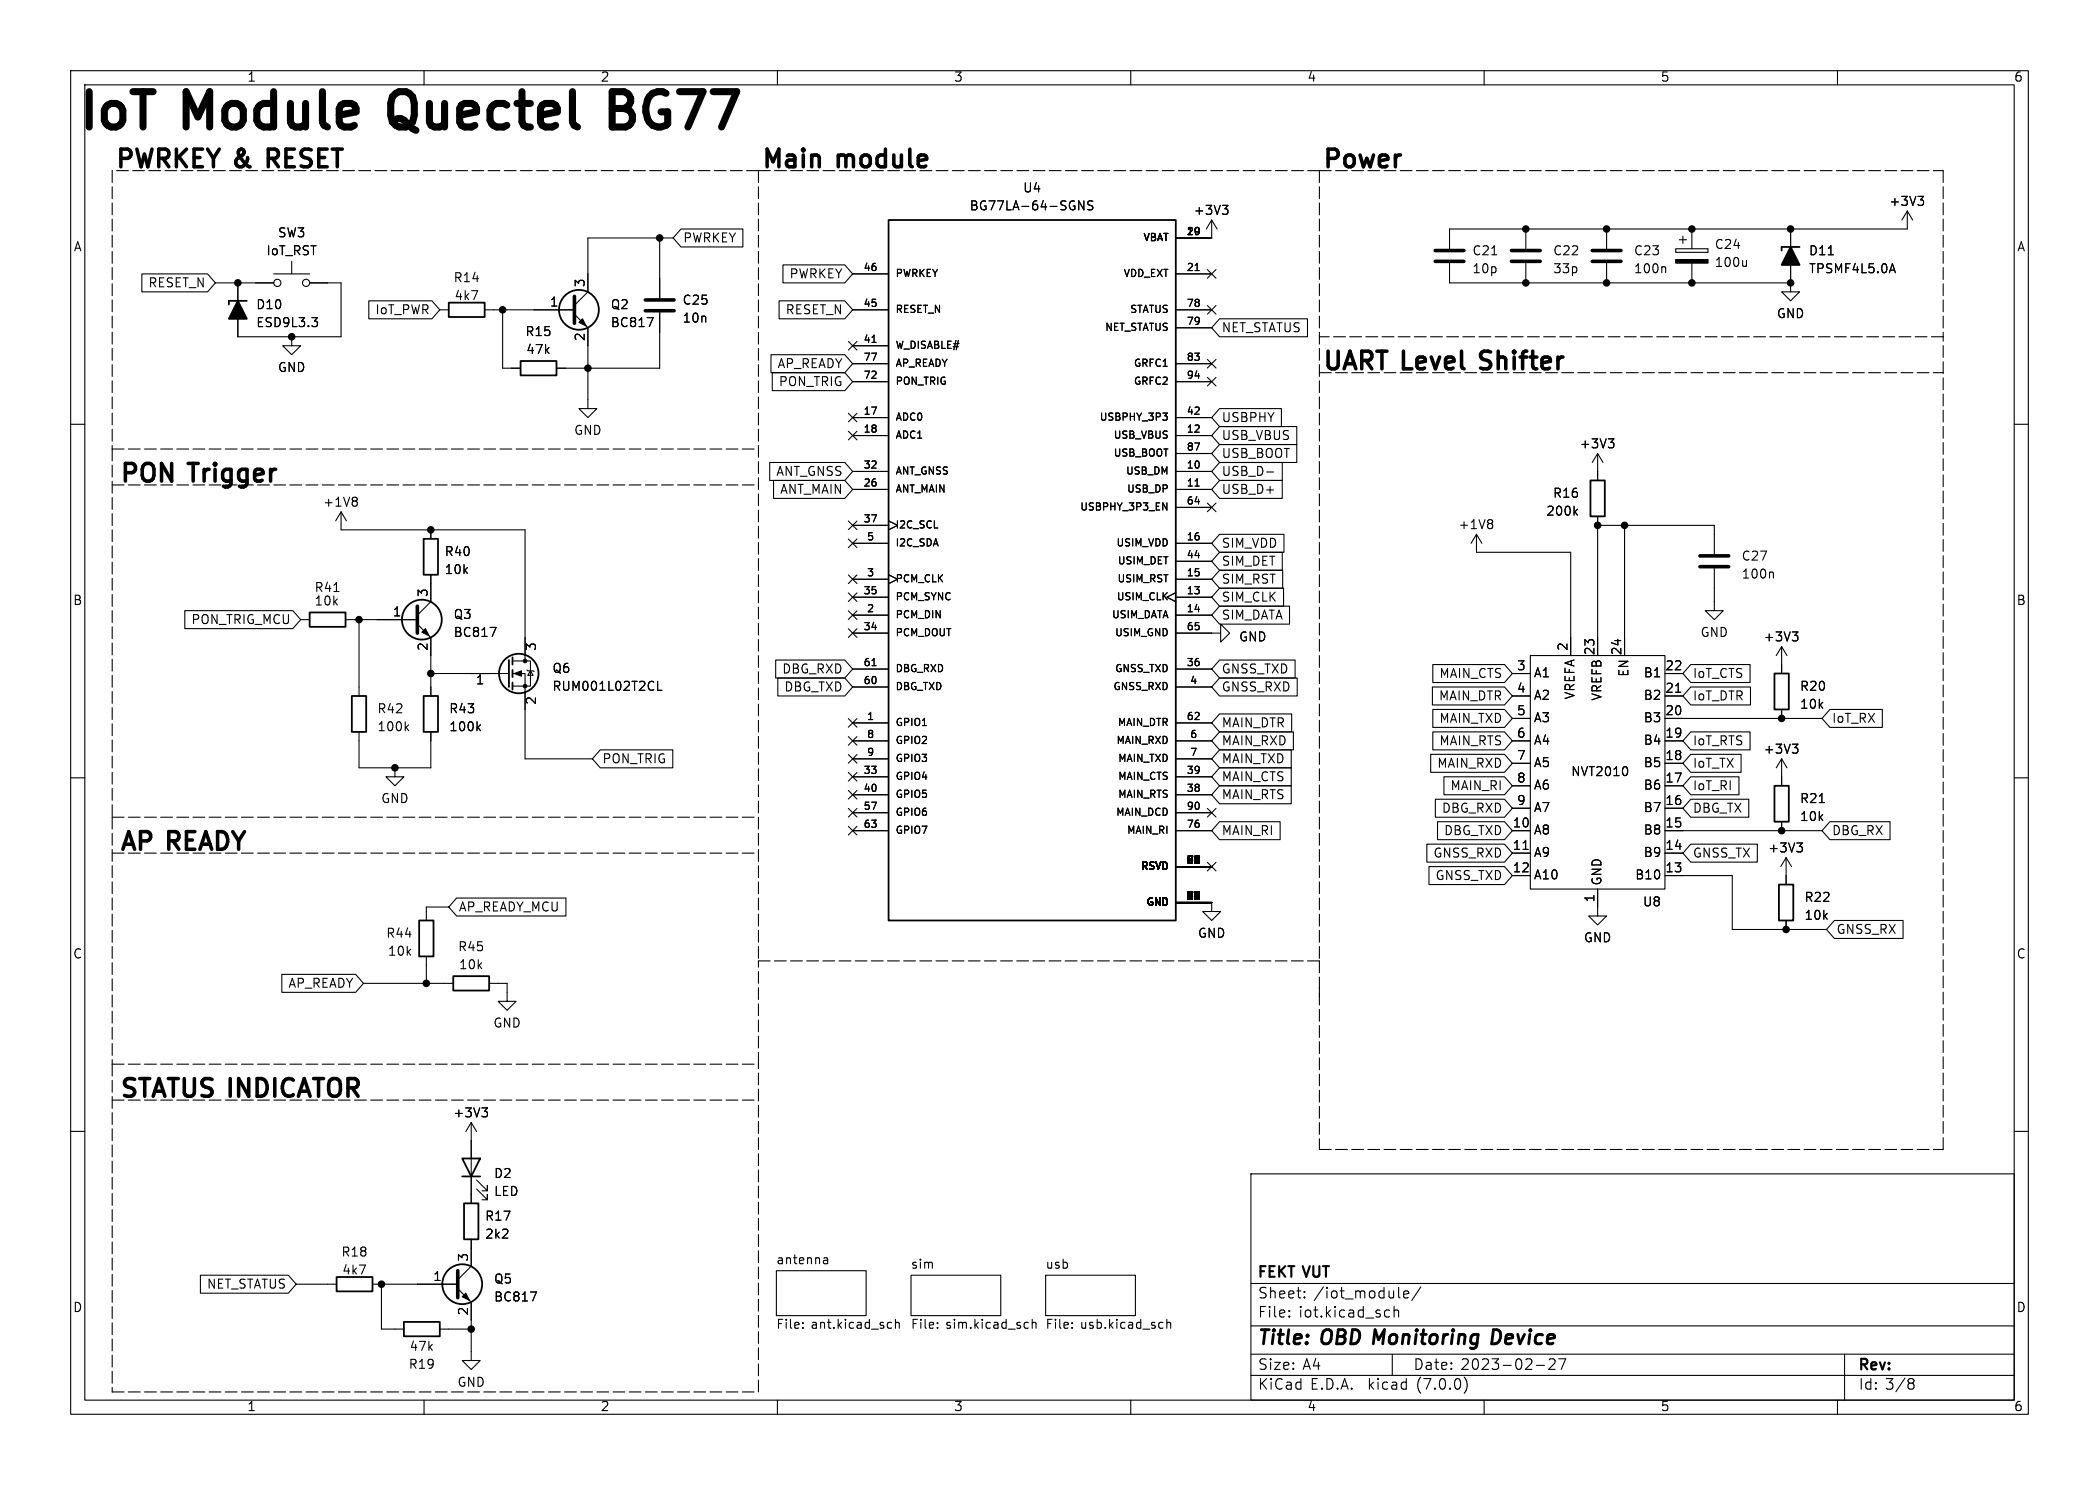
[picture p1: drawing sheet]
<svg xmlns="http://www.w3.org/2000/svg" width="297mm" height="210mm" viewBox="0 0 297 210" stroke-linecap="round" stroke-linejoin="round" font-family="sans-serif">
<g fill="none" stroke="#000" stroke-width=".15">
<path d="M10 10h277v190h-277zM12 12h273v186h-273zM60 10v2M110 10v2M160 10v2M210 10v2M260 10v2M20.1 38.7h9.3l1.1 1.3-1.1 1.3h-9.3zM38.7 38.7h5.1M41.3 37v1.7M93.3 33.7v8.5M95.2 33.7h-12v7.6l-1.9 1.9"/>
<path d="M96.4 32.4h8.7v2.5h-8.7l-1.2-1.2zM110.8 37.5h8.7l1.1 1.2-1.1 1.3h-8.7zM120.6 38.7h5.1M153.4 28.4v1.3l-.8-1.3v1.3M154.6 28.5l-.4-.1-.3 .2 .1 .4 .6 .2v.4l-.2 .1-.5-.1M166.4 38.7h5M169.1 38.3h.6M170.8 38.1l1.3 1.2M171.4 31.1v2.6h-5M171.4 31.1l-.7 1.3M171.4 31.1l.8 1.3M172.1 38.1l-1.3 1.2"/>
<path d="M173 29h.7l-.4 .5M173.5 29.5l.2 .3v.3l-.2 .2M205.1 37.2v2.8h48.3M215.9 32.4v2.8M215.9 37.2v2.8M227.3 32.4v2.8M227.3 37.2v2.8M235.5 37.7l.2 .2v.7M237.1 35.2h4.6v.5h-4.6zM237.6 33.9h1M238.1 33.4v1M239.4 32.4v2.8"/>
<path d="M239.4 37.2v2.8M247.1 36.8v.9M247.1 37.6l-.2 .1M253.4 32.4v7.6M267.8 37.3l.4 1.3M269.9 29.8l-.8 1.3M269.9 29.8v2.6h-64.8v2.8M269.9 29.8l.7 1.3M271.4 27.8h.8l-.5 .5M271.9 28.3l.3 .2v.3l-.3 .2M10 60h2M30.5 40h8.2"/>
<path d="M33.7 40v7.6h14.6v-7.6h-4.5M41.3 47.6v1.3h1.2l-1.2 1.3-1.3-1.3h1.3M44.1 44.9h.8l-.4 .5M44.8 45.5l.1 .1v.3l-.1 .2M52.2 42.5h8.9l1.1 1.3-1.1 1.3h-8.9zM62.2 43.8h1.3M68.6 43.8h12.7M71.1 43.8v8.3h2.6M81.3 44.5l1.9 1.9v11.4h1.3l-1.3 1.3-1.3-1.3h1.3M91.6 44.9h.8l-.5 1.3M93.3 44.2v7.9h-14.6M109.1 50.2h10.4l1.1 1.2-1.1 1.3h-10.4z"/>
<path d="M109.3 52.7h10.2l1.1 1.3-1.1 1.2h-10.2zM110.2 42.5h9.3l1.1 1.3-1.1 1.3h-9.3zM120 48.3l1.3 1.2M120 58.4l1.3 1.3M120.6 43.8h5.1M120.6 59.1h5.1M120.6 48.9h5.1M120.6 54h5.1M120.6 51.4h5.1M121.3 48.3l-1.3 1.2M121.3 58.4l-1.3 1.3M123.4 48.4h.6"/>
<path d="M164.5 58.4h.7l-.4 .4M165 58.8l.2 .2v.2l-.2 .2M166.4 43.8h5M166.4 59.1h5M166.4 54h5M166.4 51.4h5M166.4 46.4h5M170.8 43.2l1.3 1.2M170.8 50.8l1.3 1.2M170.8 53.4l1.3 1.2M172.1 43.2l-1.3 1.2M172.1 50.8l-1.3 1.2"/>
<path d="M172.1 53.4l-1.3 1.2M172.6 57.8h8.7v2.5h-8.7l-1.2-1.2zM172.6 45.1h12.4v2.5h-12.4l-1.2-1.2zM253.4 40v1.3h1.2l-1.2 1.2-1.3-1.2h1.3M285 60h2M48.3 72.4l-.8 1.3M48.3 72.4v2.5h26v18.6M48.3 72.4l.7 1.3M50.3 70.3l.3 .3-.3 .3 .3 .2v.2l-.3 .3M61 74.9v1.3M108.9 65.4h10.6l1.1 1.3-1.1 1.2h-10.6zM109.5 67.9h10l1.1 1.3-1.1 1.3h-10z"/>
<path d="M120 73.7l1.3 1.2M120 76.2l1.3 1.2M120 61l1.3 1.2M120.6 66.7h5.1M120.6 69.2h5.1M120.6 61.6h5.1M120.6 76.8h5.1M120.6 74.3h5.1M121.3 73.7l-1.3 1.2M121.3 76.2l-1.3 1.2M121.3 61l-1.3 1.2M125.7 73.7l1.3 .6-1.3 .6"/>
<path d="M164.5 71.1l.6 1v-1M166.4 66.7h5M166.4 69.2h5M166.4 61.6h5M166.4 76.8h5M166.4 79.4h5M166.4 71.8h5M166.4 64.1h5M169.1 68.7h.6M170.8 71.1l1.3 1.3M172.1 71.1l-1.3 1.3M172.6 75.6h9.1v2.5h-9.1l-1.2-1.3z"/>
<path d="M172.6 60.3h10.9v2.6h-10.9l-1.2-1.3zM172.6 62.9h10.9v2.5h-10.9l-1.2-1.3zM172.6 65.4h8.8v2.5h-8.8l-1.2-1.2zM172.6 67.9h8.8v2.6h-8.8l-1.2-1.3zM172.6 78.1h8.8v2.5h-8.8l-1.2-1.2zM179.2 66.7h1M208.9 75.6v2.5h13.3v14.6M208.9 75.6l-.7 1.2M208.9 75.6l.8 1.2M211 73.5l.2 .2-.2 .3 .2 .3v.2l-.2 .3M222.8 72.4l.4 .5M223.2 72l-.5 .5"/>
<path d="M226.1 64.1v3.8M226.1 73v19.7M226.1 74.3h16.5v4.1M226.1 64.1l-.8 1.3M226.1 64.1l.7 1.3M227.6 62.1h.8l-.5 .4M228.1 62.5l.3 .3v.3l-.3 .2M229.9 74.3v18.4M26.1 86.4h15.3l1.1 1.2-1.1 1.3h-15.3zM42.5 87.6h1.3M48.9 87.6h10.2M50.8 87.6v10.8"/>
<path d="M59.1 88.3l1.9 1.9v8.2M61 95.3h11M61 81.3v3.8l-1.9 1.9M69.3 88.7h.9l-.6 1.3M72.5 95.3h1.8v12h9.5M72.5 93.5h2.6v3.5h-2.6M74.5 94.7l.2 .2h.7l.2 .1M75.1 94.9l.3 .6h-.7zM93.1 96.4v1.2h.6M109.8 93.3h9.7l1.1 1.3-1.1 1.3h-9.7zM110.1 95.9h9.4l1.1 1.3-1.1 1.2h-9.4zM120 86.4l1.3 1.2"/>
<path d="M120 83.8l1.3 1.3M120 81.3l1.3 1.2M120 88.9l1.3 1.2M120.6 84.5h5.1M120.6 87h5.1M120.6 81.9h5.1M120.6 89.5h5.1M120.6 94.6h5.1M120.6 97.2h5.1M121.3 86.4l-1.3 1.2M121.3 83.8l-1.3 1.3M121.3 81.3l-1.3 1.2"/>
<path d="M121.3 88.9l-1.3 1.2M123.4 94.1h.6M125.7 81.3l1.3 .6-1.3 .7M166.4 89.5h6.3v-1.2l1.3 1.2-1.3 1.3v-1.3M166.4 83.8l-1.3 .7 1.3 .6M166.4 84.5h5M166.4 87h5M166.4 81.9h5M166.4 94.6h5M166.4 97.2h5M172.6 95.9h11v2.5h-11l-1.2-1.2zM172.6 93.3h10.7v2.6h-10.7l-1.2-1.3z"/>
<path d="M172.6 83.2h9v2.5h-9l-1.2-1.2zM172.6 85.7h9.9v2.6h-9.9l-1.2-1.3zM172.6 80.6h8.9v2.6h-8.9l-1.2-1.3zM202.7 97.2h10.2l1.1 1.2-1.1 1.3h-10.2zM202.7 94h10.2l1.1 1.3-1.1 1.2h-10.2zM214 98.4h2.5M214 95.3h2.5M216.5 92.7h19.1v33h-19.1zM235.6 98.4h2.5M235.6 95.3h2.5M237.1 97.9h.7M239.2 97.2h8.5v2.5h-8.5l-1.1-1.3z"/>
<path d="M239.2 94h8.4v2.5h-8.4l-1.1-1.2zM242.6 80.4v6h1.2l-1.2 1.2-1.3-1.2h1.3M250.7 80.9l.2 .2v.6M252.1 91.4v3.9M252.1 91.4l-.8 1.3M252.1 91.4l.8 1.3M253.6 89.4h.8l-.4 .5M254.2 89.9l.2 .2v.3l-.2 .2M10 110h2M50.8 103.5v5.1h10.2v-5.1M55.9 108.6v1.3h1.2l-1.2 1.2-1.3-1.2h1.3M57.5 102.9l.3 .4"/>
<path d="M57.8 102.5l-.5 .5M67.6 102.9l.4 .4M68 102.5l-.5 .5M84.9 106h10.3v2.6h-10.3l-1.1-1.3zM120 109.2l1.3 1.3M120 104.2l1.3 1.2M120 111.8l1.3 1.2M120 114.3l1.3 1.2M120 101.6l1.3 1.2M120 116.9l1.3 1.2M120 106.7l1.3 1.2M120.6 117.5h5.1"/>
<path d="M120.6 104.8h5.1M120.6 102.2h5.1M120.6 109.9h5.1M120.6 112.4h5.1M120.6 114.9h5.1M120.6 107.3h5.1M121.3 109.2l-1.3 1.3M121.3 104.2l-1.3 1.2M121.3 111.8l-1.3 1.2M121.3 114.3l-1.3 1.2M121.3 101.6l-1.3 1.2M121.3 116.9l-1.3 1.2"/>
<path d="M121.3 106.7l-1.3 1.2M166.4 117.5h5M166.4 104.8h5M166.4 102.2h5M166.4 109.9h5M166.4 112.4h5M166.4 114.9h5M166.4 107.3h5M170.8 114.3l1.3 1.2M172.1 114.3l-1.3 1.2M172.6 106h10.1v2.6h-10.1l-1.2-1.3zM172.6 116.2h8.5v2.5h-8.5l-1.2-1.2z"/>
<path d="M172.6 108.6h10.1v2.5h-10.1l-1.2-1.2zM172.6 101h10.2v2.5h-10.2l-1.2-1.3zM172.6 103.5h10.4v2.5h-10.4l-1.2-1.2zM172.6 111.1h10.1v2.6h-10.1l-1.2-1.3zM201.9 119.4h11l1.1 1.3-1.1 1.2h-11zM202.4 106.7h10.5l1.1 1.3-1.1 1.2h-10.5zM202.7 103.5h10.2l1.1 1.3-1.1 1.2h-10.2zM202.7 100.3h10.2l1.1 1.3-1.1 1.3h-10.2zM203.1 113h9.8l1.1 1.3-1.1 1.3h-9.8zM203.4 116.2h9.5l1.1 1.3-1.1 1.2h-9.5zM204.3 109.9h8.6l1.1 1.2-1.1 1.3h-8.6zM214 117.5h2.5"/>
<path d="M214 114.3h2.5M214 111.1h2.5M214 108h2.5M214 104.8h2.5M214 101.6h2.5M230.2 108.7v.7M235.6 117.5h22.2M235.6 114.3h2.5M235.6 111.1h2.5M235.6 108h2.5M235.6 104.8h2.5M235.6 101.6h22.2"/>
<path d="M239.2 119.4h9.5v2.5h-9.5l-1.1-1.2zM239.2 103.5h8.4v2.5h-8.4l-1.1-1.2zM239.2 106.7h7.2v2.5h-7.2l-1.1-1.2zM239.2 109.9h6.9v2.5h-6.9l-1.1-1.3zM239.2 113h8.2v2.6h-8.2l-1.1-1.3zM252.1 100.3v1.3M252.1 107.3v3.8M252.1 116.2v1.3M252.1 107.3l-.8 1.3M252.1 107.3l.8 1.3M253.6 105.2h.8l-.4 .5M254.2 105.7l.2 .3v.3l-.2 .2"/>
<path d="M254.2 119.2h.8l-.4 .5M254.8 119.7l.2 .2v.3l-.2 .3M258.9 100.3h7.4v2.6h-7.4l-1.1-1.3zM258.9 116.2h8.5v2.5h-8.5l-1.1-1.2zM285 110h2M39.9 137.8h10.4l1.1 1.3-1.1 1.2h-10.4zM51.4 139.1h12.7M60.3 135.3v3.8M63.5 128.3h-3.2v1.9M64.6 127h15.5v2.5h-15.5l-1.1-1.2zM69.2 139.1h2.6v2.5h1.2l-1.2 1.3-1.3-1.3h1.3M166.4 127.6h5v1.3h1.3l-1.3 1.3-1.2-1.3h1.2"/>
<path d="M166.4 122.6h5M170.8 121.9l1.3 1.3M172.1 121.9l-1.3 1.3M186.7 139.7v1.3M202.2 122.6h10.7l1.1 1.2-1.1 1.3h-10.7zM214 120.7h2.5M214 123.8h2.5M215.5 120.1h.7M226.1 125.7v3.8h1.2l-1.2 1.3-1.3-1.3h1.3M235.6 120.7h2.5M235.6 123.8h9.5v7.6h13.3M252.7 121.3l-.7 1.3"/>
<path d="M252.7 121.3v3.8M252.7 130.2v1.2M252.7 121.3l.8 1.3M259.6 130.2h9.7v2.5h-9.7l-1.2-1.3zM10 160h2M66.7 158.8v11.4M66.7 158.8l-.8 1.2M66.7 158.8l.7 1.2M68.2 156.7h.8l-.5 .5M68.7 157.2l.3 .2v.3l-.3 .2M285 160h2M66.7 175.3v3.8l-1.9 1.9"/>
<path d="M67.4 168.1l1.6 1.6v-.8v.8h-.8M67.4 166.9l1.6 1.5v-.8v.8h-.8M109.9 179.7h12.7v6.4h-12.7zM116.7 177.9h.2l.2 .2v.6M117.1 178.7h-.4M117.1 178.2h-.4M177 166h108v32h-108zM28.4 180.3h12.4l1.1 1.3-1.1 1.3h-12.4zM41.9 181.6h5.7M52.7 181.6h12.1M54 181.6v6.4h3.1M60 198v2"/>
<path d="M62.2 188h4.5M64.8 182.2l1.9 2v8.2h1.2l-1.2 1.3-1.3-1.3h1.3M75.1 182.7h.8l-.5 1.3M110 198v2M113.6 187.7v.1M113.6 187.1v.1M126 187l.2 .1M126.2 187.8h-.2M126.7 187.1l.2-.1 .3 .1v.7M126.7 186.6v1.2M128.9 180.3h12.7v5.8h-12.7zM132.7 187.7v.1"/>
<path d="M132.7 187.1v.1M145.4 187l.1 .1M145.5 187.8h-.1M146.1 186.6v1.2M146.1 187.1l.1-.1 .3 .1 .1 .7M148 180.3h12.7v5.8h-12.7zM151.7 187.7v.1M151.7 187.1v.1M160 198v2M165.1 187.1l.2-.1 .3 .1 .1 .7M165.1 186.6v1.2M177 194.5h108"/>
<path d="M177 191.5h108M177 187.5h108M177 181.5h108M182.4 186.1l.1 .1-.1 .1M182.4 185.3l.1 .1-.1 .1M184.6 183.4v.1v.1M184.6 182.6v.1v.1M196.2 185.3h.4M196.6 186.2l-.4 .1M197 191.5v3M197.3 185.4a.37 .37 0 0 1 .6 .1v.8M197.3 184.8v1.5"/>
<path d="M198 183.5l.1 .1M198.6 183.1l.7-.2v-.3h-.5l-.2 .2 .1 .7 .1 .1 .5-.1M201 182l-1.2 1.9M207.2 194.8a1.74 1.74 0 0 1 0 2.2M210 198v2M217.4 193.1h1.1M219.2 192.3l.2-.1h.5a.41 .41 0 0 1 .1 .6l-.9 .9h.9M220.5 192.2h1l-.6 1.5M260 198v2M261 191.5v6.5M270.3 195h.2l.3 .2v.3l-.3 .1M270.3 195.6h.2"/>
<path d="M270.5 195.6l.3 .1v.5l-.3 .3h-.2"/>
<circle cx="39.2" cy="40" r=".51"/>
<circle cx="43.3" cy="40" r=".51"/>
</g>
<path d="M211.8 188h-.5l-.2 2 .7-.1" fill="none" stroke="#000" stroke-width=".4"/>
<g fill="none" stroke="#000" stroke-width=".25">
<path d="M125.7 31.1h40.7v99.1h-40.7zM254.6 34.9h-2.5v.5M34.9 42.5h-2.5v.6M63.5 42.8h5.1v2h-5.1zM73.7 51.1h5v2h-5zM59.9 76.2h2.1v5.1h-2.1zM225 67.9h2.1v5.1h-2.1zM43.8 86.6h5.1v2h-5.1zM49.8 98.4h2v5.1h-2zM59.9 98.4h2.1v5.1h-2.1zM72 93.3v3.9M72.5 93v1"/>
<path d="M72.5 94.7v1.1M72.5 96.5v1M251.1 95.3h2v5h-2zM251.1 111.1h2v5.1h-2zM59.3 130.2h2v5.1h-2zM64.1 138h5.1v2.1h-5.1zM251.7 125.1h2v5.1h-2zM65.4 163.8h2.5l-1.2 2.6zM65.4 166.4h2.5M65.7 170.2h2v5.1h-2zM47.6 180.6h5.1v2h-5.1zM57.1 186.9h5.1v2.1h-5.1z"/>
<circle cx="81.9" cy="43.8" r="2.82"/>
<circle cx="59.7" cy="87.6" r="2.82"/>
<circle cx="73.4" cy="95.2" r="2.79"/>
<circle cx="65.4" cy="181.6" r="2.82"/>
</g>
<g fill="none" stroke="#000" stroke-width=".51">
<path d="M203.1 37h4M203.1 35.4h4M213.9 37h4M213.9 35.4h4M225.3 37h4.1M225.3 35.4h4.1M81.3 41.9v3.8M91.3 43.9h4.1M91.3 42.4h4.1M240.5 78.6h4.1M59.1 85.7v3.8M240.5 80.1h4.1"/>
<path d="M64.8 179.7v3.8"/>
</g>
<g fill="#000" stroke="#000" stroke-width=".15">
<path d="M237.1 36.7h4.6v.5h-4.6zM82.4 45.1l.5 1-1-.5zM59.7 89.4l.5-.5 .5 1zM72.8 95.3l1-.4v.7zM65.4 183.4l.5-.5 .5 1z"/>
<circle cx="93.3" cy="33.7" r=".46"/>
<circle cx="215.9" cy="32.4" r=".46"/>
<circle cx="227.3" cy="32.4" r=".46"/>
<circle cx="239.4" cy="32.4" r=".46"/>
<circle cx="253.4" cy="32.4" r=".46"/>
<circle cx="33.7" cy="40" r=".46"/>
<circle cx="41.3" cy="47.6" r=".46"/>
<circle cx="71.1" cy="43.8" r=".46"/>
<circle cx="83.2" cy="52.1" r=".46"/>
<circle cx="215.9" cy="40" r=".46"/>
<circle cx="227.3" cy="40" r=".46"/>
<circle cx="239.4" cy="40" r=".46"/>
<circle cx="253.4" cy="40" r=".46"/>
<circle cx="61" cy="74.9" r=".46"/>
<circle cx="226.1" cy="74.3" r=".46"/>
<circle cx="229.9" cy="74.3" r=".46"/>
<circle cx="50.8" cy="87.6" r=".46"/>
<circle cx="61" cy="95.3" r=".46"/>
<circle cx="74.3" cy="97" r=".25"/>
<circle cx="74.3" cy="93.5" r=".25"/>
<circle cx="55.9" cy="108.6" r=".46"/>
<circle cx="252.1" cy="117.5" r=".46"/>
<circle cx="252.1" cy="101.6" r=".46"/>
<circle cx="60.3" cy="139.1" r=".46"/>
<circle cx="252.7" cy="131.4" r=".46"/>
<circle cx="54" cy="181.6" r=".46"/>
<circle cx="66.7" cy="188" r=".46"/>
</g>
<path d="M253.4 34.9l1.2 2.6h-2.5zM33.7 42.5l1.2 2.6h-2.5z" fill="#000" stroke="#000" stroke-width=".25"/>
<path d="M86.6 15.3h1.7M88.3 13h-1.7v5h1.9" fill="none" stroke="#000" stroke-width="1"/>
<g fill="none" stroke="#000" stroke-width=".15" stroke-dasharray="1.7 .6">
<path d="M15.9 24.1v39.4M107.3 24.1v111.8M107.3 24.1h79.4M107.3 24.1h-91.4M186.7 24.1v111.8M186.7 24.1h88.3M275 24.1v23.5M186.7 52.7h88.3M275 47.6h-88.3M15.9 63.5h91.4M15.9 63.5v52.1M15.9 68.6h91.4"/>
<path d="M15.9 115.6v34.9M15.9 115.6h91.4M15.9 120.7h91.4M186.7 135.9v26.7M186.7 135.9h-79.4M15.9 150.5h91.4M15.9 155.6h91.4M15.9 150.5v46.4M107.3 150.5v-14.6M186.7 162.6h88.3M275 162.6v-115M15.9 196.9h91.4"/>
<path d="M107.3 196.9v-46.4"/>
</g>
<g font-size="7">
<text x="11.4" y="19.1">IoT Module</text>
<text x="57.3" y="19.1">Quectel</text>
<text x="89.9" y="19.1">BG77</text>
</g>
<g font-size="3.5">
<text x="16.5" y="24.1">PWRKEY &amp;</text>
<text x="38.9" y="24.1">RESET</text>
<text x="107.9" y="24.1">Main</text>
<text x="118.8" y="24.1">module</text>
<text x="187.3" y="24.1">Power</text>
<text x="187.3" y="52.7">UART Level</text>
<text x="210.5" y="52.7">Shifter</text>
<text x="17.1" y="68.6">PON</text>
<text x="27.1" y="68.6">Trigger</text>
<text x="17.1" y="120.7">AP READY</text>
<text x="17.1" y="155.6">STATUS INDICATOR</text>
</g>
<g font-size="2.8">
<text x="178" y="190.8">Title:</text>
<text x="187.1" y="190.8">OBD Monitoring</text>
<text x="212.4" y="190.8">Device</text>
</g>
<g font-size="2.1">
<text x="178" y="183.9">Sheet:</text>
<text x="178" y="181.1">FEKT VUT</text>
<text x="185.9" y="183.9">/iot_module/</text>
<text x="178" y="186.6">File:</text>
<text x="183.8" y="186.6">iot.kicad_sch</text>
<text x="178" y="196.8">KiCad</text>
<text x="178" y="194">Size:</text>
<text x="184.3" y="194">A4</text>
<text x="185.4" y="196.8">E.D.A.</text>
<text x="193.7" y="196.8">kicad</text>
<text x="200" y="194">Date:</text>
<text x="200.6" y="196.8">(7.0.0)</text>
<text x="206.7" y="194">2023-02-27</text>
<text x="263" y="194.2">Rev:</text>
<text x="263" y="196.8">Id: 3/8</text>
</g>
<g font-size="1.8">
<text x="35" y="11.8">1</text>
<text x="85" y="11.8">2</text>
<text x="135" y="11.8">3</text>
<text x="185" y="11.8">4</text>
<text x="235" y="11.8">5</text>
<text x="285" y="11.8">6</text>
<text x="144.7" y="27.5">U4</text>
<text x="267.3" y="29.4">+3V3</text>
<text x="10.4" y="35.8">A</text>
<text x="39.3" y="33.8">SW3</text>
<text x="96.7" y="34.6">PWRKEY</text>
<text x="137.2" y="30">BG77LA-64-SGNS</text>
<text x="168.8" y="30.7">+3V3</text>
<text x="242.6" y="35.5">C24</text>
<text x="285.4" y="35.8">A</text>
<text x="20.9" y="40.9">RESET_N</text>
<text x="37.6" y="36.4">IoT_RST</text>
<text x="64.1" y="40.2">R14</text>
<text x="82.9" y="40.7" transform="rotate(-90 82.9 40.7)">3</text>
<text x="111.6" y="39.7">PWRKEY</text>
<text x="208.3" y="36.4">C21</text>
<text x="208.3" y="38.9">10p</text>
<text x="219.7" y="36.4">C22</text>
<text x="219.7" y="38.9">33p</text>
<text x="231.1" y="36.4">C23</text>
<text x="231.1" y="38.9">100n</text>
<text x="242.6" y="38">100u</text>
<text x="255.9" y="36.4">D11</text>
<text x="255.9" y="38.9">TPSMF4L5.0A</text>
<text x="36.2" y="44">D10</text>
<text x="36.2" y="46.5">ESD9L3.3</text>
<text x="53" y="44.7">IoT_PWR</text>
<text x="64.3" y="42.7">4k7</text>
<text x="74.3" y="47.8">R15</text>
<text x="77.8" y="43.6">1</text>
<text x="86.4" y="44">Q2</text>
<text x="86.4" y="46.5">BC817</text>
<text x="96.5" y="43.4">C25</text>
<text x="96.5" y="45.9">10n</text>
<text x="111.1" y="44.7">RESET_N</text>
<text x="172.9" y="47.3">NET_STATUS</text>
<text x="251.4" y="45.3">GND</text>
<text x="39.3" y="52.9">GND</text>
<text x="74.4" y="50.4">47k</text>
<text x="82.9" y="48.3" transform="rotate(-90 82.9 48.3)">2</text>
<text x="109.9" y="52.4">AP_READY</text>
<text x="110.1" y="54.9">PON_TRIG</text>
<text x="172.9" y="60">USBPHY</text>
<text x="81.2" y="61.8">GND</text>
<text x="172.9" y="62.5">USB_VBUS</text>
<text x="172.9" y="65.1">USB_BOOT</text>
<text x="223.5" y="63.7">+3V3</text>
<text x="45.7" y="71.9">+1V8</text>
<text x="109.7" y="67.6">ANT_GNSS</text>
<text x="110.3" y="70.1">ANT_MAIN</text>
<text x="172.9" y="67.6">USB_D-</text>
<text x="172.9" y="70.1">USB_D+</text>
<text x="219.7" y="70.7">R16</text>
<text x="172.9" y="77.8">SIM_VDD</text>
<text x="206.3" y="75.1">+1V8</text>
<text x="218.7" y="73.2">200k</text>
<text x="62.9" y="78.9">R40</text>
<text x="62.9" y="81.5">10k</text>
<text x="172.9" y="80.3">SIM_DET</text>
<text x="172.9" y="82.8">SIM_RST</text>
<text x="246.4" y="79.6">C27</text>
<text x="246.4" y="82.1">100n</text>
<text x="10.3" y="85.8">B</text>
<text x="27" y="88.5">PON_TRIG_MCU</text>
<text x="44.5" y="84">R41</text>
<text x="44.5" y="85.9">10k</text>
<text x="55.5" y="87.4">1</text>
<text x="60.7" y="84.5" transform="rotate(-90 60.7 84.5)">3</text>
<text x="64.1" y="87.8">Q3</text>
<text x="172.9" y="85.4">SIM_CLK</text>
<text x="172.9" y="87.9">SIM_DATA</text>
<text x="285.3" y="85.8">B</text>
<text x="60.7" y="92.1" transform="rotate(-90 60.7 92.1)">2</text>
<text x="64.1" y="90.4">BC817</text>
<text x="76.2" y="92.1" transform="rotate(-90 76.2 92.1)">3</text>
<text x="78.1" y="95.4">Q6</text>
<text x="110.6" y="95.5">DBG_RXD</text>
<text x="172.9" y="95.5">GNSS_TXD</text>
<text x="175.3" y="91">GND</text>
<text x="214.6" y="95">3</text>
<text x="222" y="92.1" transform="rotate(-90 222 92.1)">2</text>
<text x="225.8" y="92.7" transform="rotate(-90 225.8 92.7)">23</text>
<text x="229.6" y="92.7" transform="rotate(-90 229.6 92.7)">24</text>
<text x="230.7" y="95.8" transform="rotate(-90 230.7 95.8)">EN</text>
<text x="235.6" y="95">22</text>
<text x="240.6" y="90.4">GND</text>
<text x="249.5" y="91">+3V3</text>
<text x="53.3" y="101.2">R42</text>
<text x="63.5" y="101.2">R43</text>
<text x="67.3" y="97.2">1</text>
<text x="76.2" y="99.7" transform="rotate(-90 76.2 99.7)">2</text>
<text x="78.1" y="98">RUM001L02T2CL</text>
<text x="110.9" y="98.1">DBG_TXD</text>
<text x="172.9" y="98.1">GNSS_RXD</text>
<text x="203.5" y="99.3">MAIN_DTR</text>
<text x="203.5" y="96.2">MAIN_CTS</text>
<text x="214.6" y="98.2">4</text>
<text x="214.6" y="101.3">5</text>
<text x="217" y="96.1">A1</text>
<text x="217" y="99.3">A2</text>
<text x="223.1" y="99" transform="rotate(-90 223.1 99)">VREFA</text>
<text x="226.9" y="99.2" transform="rotate(-90 226.9 99.2)">VREFB</text>
<text x="232.5" y="99.3">B2</text>
<text x="232.5" y="96.1">B1</text>
<text x="235.6" y="101.3">20</text>
<text x="235.6" y="98.2">21</text>
<text x="239.6" y="99.3">IoT_DTR</text>
<text x="239.6" y="96.2">IoT_CTS</text>
<text x="254.6" y="98">R20</text>
<text x="254.6" y="100.5">10k</text>
<text x="53.3" y="103.7">100k</text>
<text x="63.5" y="103.7">100k</text>
<text x="172.9" y="103.2">MAIN_DTR</text>
<text x="172.9" y="105.7">MAIN_RXD</text>
<text x="203.5" y="105.7">MAIN_RTS</text>
<text x="203.5" y="102.5">MAIN_TXD</text>
<text x="214.6" y="104.5">6</text>
<text x="214.6" y="107.7">7</text>
<text x="217" y="102.4">A3</text>
<text x="217" y="105.6">A4</text>
<text x="232.5" y="105.6">B4</text>
<text x="232.5" y="102.4">B3</text>
<text x="235.6" y="107.7">18</text>
<text x="235.6" y="104.5">19</text>
<text x="239.6" y="105.7">IoT_RTS</text>
<text x="249.5" y="106.9">+3V3</text>
<text x="259.2" y="102.5">IoT_RX</text>
<text x="53.9" y="113.9">GND</text>
<text x="85.2" y="108.2">PON_TRIG</text>
<text x="172.9" y="108.2">MAIN_TXD</text>
<text x="172.9" y="110.8">MAIN_CTS</text>
<text x="172.9" y="113.3">MAIN_RTS</text>
<text x="203.2" y="108.9">MAIN_RXD</text>
<text x="205.1" y="112">MAIN_RI</text>
<text x="214.6" y="110.9">8</text>
<text x="217" y="108.8">A5</text>
<text x="217" y="112">A6</text>
<text x="222.3" y="110">NVT2010</text>
<text x="232.5" y="112">B6</text>
<text x="232.5" y="108.8">B5</text>
<text x="235.6" y="110.9">17</text>
<text x="239.6" y="108.9">IoT_TX</text>
<text x="239.6" y="112">IoT_RI</text>
<text x="254.6" y="113.9">R21</text>
<text x="172.9" y="118.4">MAIN_RI</text>
<text x="203.9" y="115.2">DBG_RXD</text>
<text x="204.2" y="118.4">DBG_TXD</text>
<text x="214" y="117.2">10</text>
<text x="214.6" y="114">9</text>
<text x="217" y="118.3">A8</text>
<text x="217" y="115.1">A7</text>
<text x="232.5" y="118.3">B8</text>
<text x="232.5" y="115.1">B7</text>
<text x="235.6" y="117.2">15</text>
<text x="235.6" y="114">16</text>
<text x="239.6" y="115.2">DBG_TX</text>
<text x="254.6" y="116.4">10k</text>
<text x="259.2" y="118.4">DBG_RX</text>
<text x="202.7" y="121.6">GNSS_RXD</text>
<text x="203" y="124.7">GNSS_TXD</text>
<text x="214" y="120.4">11</text>
<text x="214" y="123.6">12</text>
<text x="217" y="121.5">A9</text>
<text x="217" y="124.7">A10</text>
<text x="226.9" y="125.2" transform="rotate(-90 226.9 125.2)">GND</text>
<text x="231.3" y="124.7">B10</text>
<text x="232.5" y="121.5">B9</text>
<text x="235.6" y="123.6">13</text>
<text x="235.6" y="120.4">14</text>
<text x="239.6" y="121.6">GNSS_TX</text>
<text x="250.1" y="120.8">+3V3</text>
<text x="64.9" y="129.2">AP_READY_MCU</text>
<text x="225.8" y="127.7" transform="rotate(-90 225.8 127.7)">1</text>
<text x="232.4" y="128.5">U8</text>
<text x="255.3" y="127.8">R22</text>
<text x="255.3" y="130.4">10k</text>
<text x="10.3" y="135.8">C</text>
<text x="54.6" y="132.9">R44</text>
<text x="54.8" y="135.4">10k</text>
<text x="64.8" y="134.8">R45</text>
<text x="64.9" y="137.4">10k</text>
<text x="169.5" y="132.9">GND</text>
<text x="224.1" y="133.5">GND</text>
<text x="259.9" y="132.4">GNSS_RX</text>
<text x="285.3" y="135.8">C</text>
<text x="40.7" y="140">AP_READY</text>
<text x="69.8" y="145.6">GND</text>
<text x="64.1" y="158.3">+3V3</text>
<text x="69.9" y="166.9">D2</text>
<text x="68.6" y="172.9">R17</text>
<text x="69.9" y="169.4">LED</text>
<text x="48.3" y="178">R18</text>
<text x="66.4" y="178.5" transform="rotate(-90 66.4 178.5)">3</text>
<text x="68.6" y="175.5">2k2</text>
<text x="109.9" y="179">antenna</text>
<text x="128.9" y="179.6">sim</text>
<text x="148" y="179.6">usb</text>
<text x="10.3" y="185.8">D</text>
<text x="29.2" y="182.5">NET_STATUS</text>
<text x="48.4" y="180.5">4k7</text>
<text x="61.2" y="181.4">1</text>
<text x="69.9" y="181.8">Q5</text>
<text x="69.9" y="184.3">BC817</text>
<text x="285.3" y="185.8">D</text>
<text x="57.9" y="191.3">47k</text>
<text x="66.4" y="186.1" transform="rotate(-90 66.4 186.1)">2</text>
<text x="109.9" y="188.3">File:</text>
<text x="114.8" y="188.3">ant.kicad_sch</text>
<text x="128.9" y="188.3">File:</text>
<text x="133.8" y="188.3">sim.kicad_sch</text>
<text x="148" y="188.3">File:</text>
<text x="152.9" y="188.3">usb.kicad_sch</text>
<text x="57.8" y="193.9">R19</text>
<text x="64.7" y="196.4">GND</text>
<text x="35" y="199.8">1</text>
<text x="85" y="199.8">2</text>
<text x="135" y="199.8">3</text>
<text x="185" y="199.8">4</text>
<text x="235" y="199.8">5</text>
<text x="285" y="199.8">6</text>
</g>
<g font-size="1.4">
<text x="161.6" y="34.4">VBAT</text>
<text x="167.9" y="33.4">19</text>
<text x="122.1" y="38.5">46</text>
<text x="126.7" y="39.4">PWRKEY</text>
<text x="158.8" y="39.4">VDD_EXT</text>
<text x="167.9" y="38.5">21</text>
<text x="122.1" y="43.6">45</text>
<text x="126.7" y="44.5">RESET_N</text>
<text x="156.2" y="47.1">NET_STATUS</text>
<text x="159.8" y="44.5">STATUS</text>
<text x="167.9" y="43.6">78</text>
<text x="167.9" y="46.1">79</text>
<text x="122.1" y="48.6">41</text>
<text x="122.1" y="53.7">72</text>
<text x="122.1" y="51.2">77</text>
<text x="126.7" y="49.6">W_DISABLE#</text>
<text x="126.7" y="52.1">AP_READY</text>
<text x="160.3" y="52.1">GRFC1</text>
<text x="167.9" y="51.2">83</text>
<text x="167.9" y="53.7">94</text>
<text x="122.1" y="58.8">17</text>
<text x="126.7" y="59.8">ADC0</text>
<text x="126.7" y="54.7">PON_TRIG</text>
<text x="155.5" y="59.8">USBPHY_3P3</text>
<text x="160.3" y="54.7">GRFC2</text>
<text x="167.9" y="58.8">42</text>
<text x="122.1" y="61.3">18</text>
<text x="126.7" y="62.3">ADC1</text>
<text x="157.4" y="62.3">USB_VBUS</text>
<text x="157.4" y="64.8">USB_BOOT</text>
<text x="167.9" y="61.3">12</text>
<text x="167.9" y="63.9">87</text>
<text x="122.1" y="69">26</text>
<text x="122.1" y="66.4">32</text>
<text x="126.7" y="69.9">ANT_MAIN</text>
<text x="126.7" y="67.4">ANT_GNSS</text>
<text x="159.2" y="67.4">USB_DM</text>
<text x="159.3" y="69.9">USB_DP</text>
<text x="167.9" y="66.4">10</text>
<text x="167.9" y="69">11</text>
<text x="167.9" y="71.5">64</text>
<text x="122.1" y="74">37</text>
<text x="122.6" y="76.6">5</text>
<text x="126.7" y="75">I2C_SCL</text>
<text x="126.7" y="77.5">I2C_SDA</text>
<text x="152.7" y="72.5">USBPHY_3P3_EN</text>
<text x="157.8" y="77.5">USIM_VDD</text>
<text x="167.9" y="76.6">16</text>
<text x="122.6" y="81.7">3</text>
<text x="126.7" y="82.6">PCM_CLK</text>
<text x="158" y="82.6">USIM_RST</text>
<text x="158" y="80.1">USIM_DET</text>
<text x="167.9" y="81.7">15</text>
<text x="167.9" y="79.1">44</text>
<text x="122.1" y="89.3">34</text>
<text x="122.1" y="84.2">35</text>
<text x="122.6" y="86.7">2</text>
<text x="126.7" y="87.7">PCM_DIN</text>
<text x="126.7" y="85.2">PCM_SYNC</text>
<text x="157.2" y="87.7">USIM_DATA</text>
<text x="157.9" y="85.2">USIM_CLK</text>
<text x="167.9" y="84.2">13</text>
<text x="167.9" y="86.7">14</text>
<text x="167.9" y="89.3">65</text>
<text x="122.1" y="94.4">61</text>
<text x="126.7" y="90.2">PCM_DOUT</text>
<text x="126.7" y="95.3">DBG_RXD</text>
<text x="157.6" y="95.3">GNSS_TXD</text>
<text x="157.6" y="90.2">USIM_GND</text>
<text x="167.9" y="94.4">36</text>
<text x="122.1" y="96.9">60</text>
<text x="122.6" y="102">1</text>
<text x="126.7" y="97.9">DBG_TXD</text>
<text x="157.4" y="97.9">GNSS_RXD</text>
<text x="167.9" y="102">62</text>
<text x="168.3" y="96.9">4</text>
<text x="122.6" y="104.5">8</text>
<text x="122.6" y="107.1">9</text>
<text x="126.7" y="102.9">GPIO1</text>
<text x="126.7" y="105.5">GPIO2</text>
<text x="157.8" y="105.5">MAIN_RXD</text>
<text x="158" y="102.9">MAIN_DTR</text>
<text x="168.3" y="104.5">6</text>
<text x="168.3" y="107.1">7</text>
<text x="122.1" y="109.6">33</text>
<text x="122.1" y="112.1">40</text>
<text x="126.7" y="110.6">GPIO4</text>
<text x="126.7" y="113.1">GPIO5</text>
<text x="126.7" y="108">GPIO3</text>
<text x="158.1" y="113.1">MAIN_RTS</text>
<text x="158.1" y="110.6">MAIN_CTS</text>
<text x="158.1" y="108">MAIN_TXD</text>
<text x="167.9" y="112.1">38</text>
<text x="167.9" y="109.6">39</text>
<text x="122.1" y="114.7">57</text>
<text x="122.1" y="117.2">63</text>
<text x="126.7" y="115.6">GPIO6</text>
<text x="126.7" y="118.2">GPIO7</text>
<text x="157.8" y="115.6">MAIN_DCD</text>
<text x="159.3" y="118.2">MAIN_RI</text>
<text x="167.9" y="117.2">76</text>
<text x="167.9" y="114.7">90</text>
<text x="161.3" y="123.3">RSVD</text>
<text x="167.9" y="122.3">91</text>
<text x="168.6" y="122.3">1</text>
<text x="168.6" y="122.3">2</text>
<text x="162.1" y="128.3">GND</text>
<text x="167.9" y="127.4">22</text>
<text x="168.6" y="127.4">4</text>
<text x="168.6" y="127.4">5</text>
<text x="168.6" y="127.4">1</text>
</g>
</svg>
